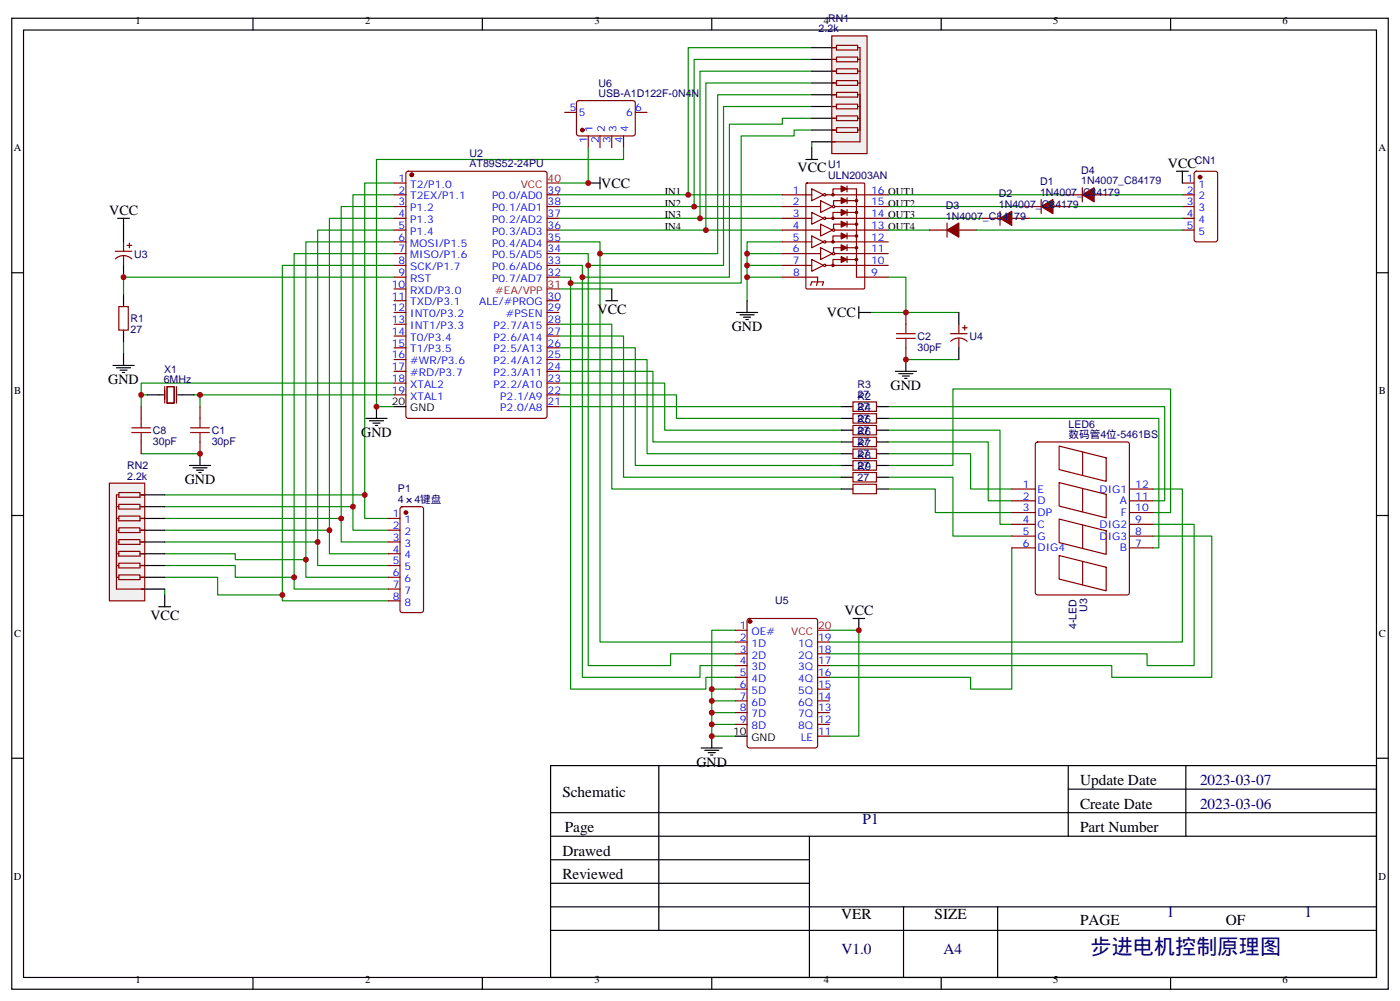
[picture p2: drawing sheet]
<svg xmlns="http://www.w3.org/2000/svg" width="420mm" height="300mm" viewBox="0 0 420 300" stroke-linecap="round" stroke-linejoin="round" font-family="sans-serif">
<g fill="none" stroke="#000" stroke-width=".35">
<path d="M3.5 5.5h412.8v291h-412.8zM7.1 9h405.6v284h-405.6zM75.8 5.5v3.5M144.6 5.5v3.5M213.4 5.5v3.5M282.2 5.5v3.5M351 5.5v3.5M176.4 54.9h3.5M179.9 53.1v3.5M3.5 81.8h3.6M412.7 81.8h3.6M109.7 125.4h6.4"/>
<path d="M110.8 126.1h4.2M111.8 126.8h2.1M112.5 127.5h.7M112.9 121.9v3.5M118.2 121.9h3.5M3.5 154.5h3.6M412.7 154.5h3.6M3.5 227.3h3.6M165.1 229.5h247.6v63.5h-247.6zM197.6 229.5v49.4M320.3 229.5v21.1M320.3 236.5h92.4"/>
<path d="M355.6 229.5v21.1M412.7 227.3h3.6M165.1 257.7h77.6M165.1 250.6h247.6M165.1 243.6h247.6M242.7 250.6v42.4M165.1 278.9h247.6M165.1 271.8h247.6M165.1 264.8h77.6M270.9 271.8v21.2M299.2 271.8v21.2M75.8 293v3.5"/>
<path d="M144.6 293v3.5M213.4 293v3.5M282.2 293v3.5M351 293v3.5"/>
</g>
<g fill="none" stroke="#008700" stroke-width=".35">
<path d="M243.4 14.3h-37v44.1h-38.8M243.4 17.8h-35.3v44.1h-40.5M243.4 21.3h-33.5v44.1h-42.3M243.4 24.9h-31.7v44.1h-44.1M243.4 28.4h-28.2v47.6h-35.3v116.4h40.6M243.4 31.9h-26.4v47.7h-40.6v119.9h24.7v-3.5h19.4M243.4 35.5h-8.8v1.7h-15.9v45.9h-44.1v-3.5h-7M243.4 39h-5.3v1.7h-15.9v44.1h-51.1v-1.7h-3.5M118.2 54.9h-8.8v93.4M118.2 58.4h-12.4v93.5M176.4 44.3v10.6h-8.8M187 44.3v3.5h-74.1v74.1h5.3"/>
<path d="M206.4 58.4h28.2M243.4 42.5v1.8M266.3 58.4h53M118.2 61.9h-15.9v93.5M118.2 65.4h-19.4v100.6h17.6M118.2 69h-23v93.5M118.2 72.5h-26.5v95.2h-21.1v-1.7h-21.2M118.2 76h-30v97h-17.6v-3.5h-21.2M118.2 79.6h-33.5v98.7h-19.4v-5.3h-15.9M167.6 72.5h12.3v3.5M167.6 76h8.8v3.6M208.1 61.9h26.5"/>
<path d="M209.9 65.4h24.7M211.7 69h22.9M224 76h10.6M224 79.6h10.6M234.6 72.5h-10.6v10.6M266.3 61.9h40.6M266.3 65.4h28.3M266.3 69h12.4M118.2 83.1h-81.2v5.3M167.6 97.2h15.8v49.4h68.8M167.6 86.6h15.8M171.1 84.8v121.8h40.6v-3.6h8.8"/>
<path d="M174.6 83.1v119.9h35.3v-3.5h10.6M234.6 83.1h-10.6v7M266.3 83.1h5.3v10.6h-10.5M271.6 93.7h15.9M37 102.5v3.5M42.3 118.4h1.8M58.2 118.4h1.8v3.5M60 118.4h58.2M118.2 114.8h-75.9v7.1M167.6 118.4h35.2v7h49.4M167.6 114.8h31.7v14.1h52.9M167.6 111.3h28.2v21.2h56.4"/>
<path d="M167.6 107.8h26.4v28.2h58.2M167.6 104.2h22.9v35.3h61.7M167.6 100.7h19.4v42.4h65.2M271.6 107.8h15.9M42.3 136h17.7M167.6 121.9h84.6M266.3 121.9h82.9v28.2h-3.5M266.3 125.4h81.2v38.8h-1.8M266.3 128.9h33.6v28.3h3.5M266.3 132.5h30v17.6h7.1M266.3 136h24.7v10.6h12.4M266.3 139.5h19.5v-22.9h65.2v37h-5.3"/>
<path d="M49.4 148.3h60v7.1h7M49.4 151.9h56.4v7h10.6M49.4 155.4h52.9v7.1h14.1M49.4 158.9h49.4M266.3 143.1h19.5v17.6h17.6M266.3 146.6h14.2v7h22.9M345.7 146.6h8.8v45.8h-105.8M345.7 157.2h12.4v42.3h-14.1v-3.5h-95.3M49.4 162.5h45.8v7h21.2M49.4 176.6v1.7M84.7 178.3v1.8h31.7M88.2 173v3.6h28.2"/>
<path d="M91.7 167.7v5.3h24.7M303.4 164.2v42.4h-12.4v-3.6h-42.3M345.7 160.7h17.7v42.3h-30v-3.5h-84.7M220.5 188.9h-7.1v31.8h7.1M248.7 188.9h8.8v31.8h-8.8M213.4 206.6h7.1M213.4 210.1h7.1M213.4 213.6h7.1M213.4 217.1h7.1"/>
</g>
<g fill="none" stroke="#870000" stroke-width=".35">
<path d="M169.3 33.7h3.6M173.1 30.4l.5-.2h16.5l.4 .7-.1 9.4-.6 .4h-16.5l-.4-.7v-9.1zM190.5 33.7h3.5M118.2 54.9h3.5M118.2 58.4h3.5M121.9 51.5l.5-.2h40.9l.7 .5v72.9l-.4 .7h-41.2l-.6-.4-.1-73zM164 58.4h3.6M176.4 40.7v3.6M179.9 40.7v3.6M183.4 40.7v3.6M187 40.7v3.6M118.2 61.9h3.5"/>
<path d="M118.2 65.4h3.5M118.2 69h3.5M118.2 72.5h3.5M118.2 76h3.5M118.2 79.6h3.5M164 61.9h3.6M164 65.4h3.6M164 69h3.6M164 72.5h3.6M164 76h3.6M164 79.6h3.6M118.2 83.1h3.5"/>
<path d="M118.2 86.6h3.5M118.2 90.1h3.5M118.2 93.7h3.5M118.2 97.2h3.5M164 83.1h3.6M164 90.1h3.6M164 93.7h3.6M164 97.2h3.6M118.2 100.7h3.5M118.2 104.2h3.5M118.2 107.8h3.5M118.2 111.3h3.5"/>
<path d="M118.2 114.8h3.5M118.2 118.4h3.5M164 100.7h3.6M164 104.2h3.6M164 107.8h3.6M164 111.3h3.6M164 114.8h3.6M164 118.4h3.6M164 121.9h3.6M310.7 132.7l.4-.2h26.9l.6 .4 .1 44.7-.5 .7h-27.1l-.6-.4-.1-44.7zM317.6 133.7l14.1 3.5v7.1l-14.1-3.5zM324.6 135.5v7"/>
<path d="M303.4 146.6h7M303.4 150.1h7M303.4 153.6h7M303.4 157.2h7M317.6 144.6l14.1 3.6v7l-14.1-3.5zM317.6 155.6l14.1 3.5v7.1l-14.1-3.6zM324.6 146.4v7.1M324.6 157.3v7.1M338.7 146.6h7M338.7 150.1h7M338.7 153.6h7M338.7 157.2h7"/>
<path d="M303.4 160.7h7M303.4 164.2h7M317.6 166.5l14.1 3.5v7.1l-14.1-3.5zM324.6 168.3v7M338.7 160.7h7M338.7 164.2h7"/>
</g>
<g fill="#870000" stroke="#870000" stroke-width=".35">
<circle cx="174.6" cy="39" r=".53"/>
<circle cx="123.5" cy="52.4" r=".53"/>
</g>
<path d="M164 54.9h3.6M164 86.6h3.6" fill="none" stroke="#f00" stroke-width=".35"/>
<path d="M249.4 10.8h10.6v35.2h-10.6z" fill="#f0f0f0" stroke="#870000" stroke-width=".35"/>
<path d="M243.4 17.8h7.1M243.4 14.3h7.1M243.4 39h7.1M243.4 35.5h7.1M243.4 31.9h7.1M243.4 28.4h7.1M243.4 24.9h7.1M243.4 21.3h7.1M243.4 42.5h7.1" fill="none" stroke="#000" stroke-width=".35"/>
<g fill="none" stroke="#870000" stroke-width=".35">
<path d="M249.4 17.8h1.4M249.4 14.3h1.4M250.8 17.1h6.4v1.4h-6.4zM250.8 13.6h6.4v1.4h-6.4zM257.2 14.3h.7v28.2h-8.5M257.2 17.8h.7M249.4 39h1.4M249.4 35.5h1.4M249.4 31.9h1.4M249.4 28.4h1.4M249.4 24.9h1.4M249.4 21.3h1.4"/>
<path d="M250.8 38.3h6.4v1.4h-6.4zM250.8 34.7h6.4v1.5h-6.4zM250.8 31.2h6.4v1.4h-6.4zM250.8 27.7h6.4v1.4h-6.4zM250.8 24.2h6.4v1.4h-6.4zM250.8 20.6h6.4v1.4h-6.4zM257.2 39h.7M257.2 35.5h.7M257.2 31.9h.7M257.2 28.4h.7M257.2 24.9h.7M257.2 21.3h.7"/>
</g>
<path d="M32.8 144.8h10.6v35.3h-10.6z" fill="#f0f0f0" stroke="#870000" stroke-width=".35"/>
<g fill="none" stroke="#000" stroke-width=".35">
<path d="M241.7 47.8h3.5M243.4 44.3v3.5M352.8 51.3h3.5M354.5 51.3v3.6M35.3 65.4h3.5M37 65.4v7.1M37 79.6v3.5M37 88.4v3.5M37 99v3.5M181.7 90.1h3.5M183.4 86.6v3.5M220.8 93.7h6.4"/>
<path d="M221.9 94.4h4.2M223 95.1h2.1M223.7 95.8h.7M224 90.1v3.6M257.5 93.7h3.6M257.5 91.9v3.5M287.5 93.7v3.5M33.9 109.5h6.3M34.9 110.2h4.3M36 110.9h2.1M36.7 111.7h.7M37 106v3.5"/>
<path d="M44.1 118.4h4.9M53.3 118.4h4.9M268.5 111.3h6.3M269.5 112h4.3M270.6 112.7h2.1M271.3 113.4h.7M271.6 107.8v3.5M287.5 104.2v3.6M56.8 139.5h6.3M60 136v3.5M252.2 139.5h3.6M252.2 121.9h3.6"/>
<path d="M252.2 125.4h3.6M252.2 128.9h3.6M252.2 132.5h3.6M252.2 136h3.6M262.8 139.5h3.5M262.8 121.9h3.5M262.8 125.4h3.5M262.8 128.9h3.5M262.8 132.5h3.5M262.8 136h3.5M42.3 158.9h7.1M42.3 155.4h7.1"/>
<path d="M42.3 151.9h7.1M42.3 148.3h7.1M57.9 140.2h4.2M58.9 140.9h2.1M59.6 141.6h.7M252.2 143.1h3.6M252.2 146.6h3.6M262.8 143.1h3.5M262.8 146.6h3.5M42.3 176.6h7.1M42.3 173h7.1M42.3 169.5h7.1"/>
<path d="M42.3 166h7.1M42.3 162.5h7.1M49.4 178.3v3.6M47.6 181.9h3.6M255.8 185.4h3.5M257.5 185.4v3.5M210.3 224.2h6.3M211.3 224.9h4.2M212.4 225.6h2.1M213.1 226.3h.7M213.4 220.7v3.5M220.5 220.7h3.5"/>
</g>
<g fill="none" stroke="#870000" stroke-width=".35">
<path d="M234.6 58.4h8.8M241.7 55l.3-.1h16.9l.3 .1 .1 31.3-.2 .3h-17.1l-.3-.2zM243.4 56.6l3.5 1.8-3.5 1.7zM247.6 58.4h18.7M252.2 56.6h-2.4v1.8M254 56.6h2.8v26.5h9.5M254 55.7v1.8M254 59.3v1.7M312.2 59.8v4.2M319.3 58.4h5.3M324.6 56.3v4.2M328.1 58.4h5.3"/>
<path d="M354.5 58.4h3.6M354.5 54.9h3.6M358.3 51.5l.5-.2h5.6l.7 .5v20l-.4 .6-5.9 .1-.7-.5v-20zM34.6 75.3h4.9M34.6 77.6a3.5 3.5 0 0 1 4.9 0M37 72.5v2.8M37 76.7v2.9M38.1 73.6h1.4M38.8 72.8v1.5M234.6 61.9h11.5M234.6 65.4h8.8M234.6 69h7.1"/>
<path d="M234.6 72.5h8.8M234.6 76h11.5M234.6 79.6h8.8M241.8 69h4.3M243.4 77.8l3.5 1.8-3.5 1.7zM243.4 70.7l3.5 1.8-3.5 1.8zM243.4 63.7l3.5 1.7-3.5 1.8zM246.1 74.3l3.5 1.7-3.5 1.8zM246.1 67.2l3.5 1.8-3.5 1.7zM246.1 60.1l3.5 1.8-3.5 1.8zM247.6 65.4h18.7M247.6 72.5h18.7"/>
<path d="M247.6 79.6h18.7M252.2 77.8h-2.4v1.8M252.2 70.7h-2.4v1.8M252.2 63.7h-2.4v1.7M252.2 74.3h-2.3v1.4M252.4 67.2h-2.5v1.4M252.4 60.1h-2.5v1.5M254 62.8v1.8M254 66.3v1.8M254 69.8v1.8M254 73.4v1.7M254 76.9v1.8"/>
<path d="M254 74.3h2.8M254 70.7h2.8M254 67.2h2.8M254 63.7h2.8M254 60.1h2.8M254 77.8h2.8M266.3 76h-16a.35 .35 0 0 0-.5-.3 .35 .35 0 0 0-.1 .6 .35 .35 0 0 0 .6-.2M266.3 69h-16a.35 .35 0 0 0-.5-.4 .35 .35 0 0 0-.1 .6 .35 .35 0 0 0 .6-.1M266.3 61.9h-16a.35 .35 0 0 0-.5-.3 .35 .35 0 0 0-.1 .6 .35 .35 0 0 0 .6-.2M278.7 69h5.3M284 66.9v4.2M287.5 69h5.3"/>
<path d="M294.6 65.4h5.3M299.9 63.3v4.3M303.4 65.4h5.3M306.9 61.9h5.3M315.7 61.9h5.3M354.5 61.9h3.6M354.5 65.4h3.6M354.5 69h3.6M35.6 91.9h2.9v7.1h-2.9zM234.6 83.1h10.6v1.4l-.4 1M243.1 85.5l.3-1h3.5l-.3 1M271.6 93.7v3.5"/>
<path d="M287.5 97.2v2.8M288.6 98.2h1.4M289.3 97.5v1.5M49.4 115.9v4.9M50.1 115.9h2.1v4.9h-2.1zM52.9 115.9v4.9M271.6 104.2v3.6M285 100h5M285.1 102.3a3.5 3.5 0 0 1 4.9 0M287.5 101.4v2.8M42.3 121.9v3.5M42.3 132.5v3.5"/>
<path d="M60 121.9v3.5M60 132.5v3.5M255.8 120.5h7v2.8h-7zM255.8 124h7v2.8h-7zM255.8 127.5h7v2.9h-7zM255.8 131.1h7v2.8h-7zM255.8 134.6h7v2.8h-7zM255.8 138.1h7v2.8h-7zM34.9 158.9h.7M34.9 155.4h.7M34.9 151.9h.7M35.6 158.2h6.4v1.4h-6.4z"/>
<path d="M35.6 154.7h6.4v1.4h-6.4zM35.6 151.2h6.4v1.4h-6.4zM35.6 147.6h6.4v1.4h-6.4zM35.6 148.3h-.7v28.3h8.5M42 158.9h1.4M42 155.4h1.4M42 151.9h1.4M42 148.3h1.4M116.4 158.9h3.5M116.4 155.4h3.5M120.2 152.1l.4-.2h5.7l.5 .2 .2 .5v30.3l-.2 .5-.5 .2h-5.7l-.4-.2-.3-.5v-30.3zM255.8 141.6h7v2.9h-7z"/>
<path d="M255.8 145.2h7v2.8h-7zM34.9 173h.7M34.9 169.5h.7M34.9 166h.7M34.9 162.5h.7M35.6 172.3h6.4v1.4h-6.4zM35.6 168.8h6.4v1.4h-6.4zM35.6 165.3h6.4v1.4h-6.4zM35.6 161.7h6.4v1.5h-6.4zM42 173h1.4M42 169.5h1.4M42 166h1.4"/>
<path d="M42 162.5h1.4M116.4 173h3.5M116.4 169.5h3.5M116.4 166h3.5M116.4 162.5h3.5M116.4 176.6h3.5M116.4 180.1h3.5M220.5 188.9h3.5M220.5 192.4h3.5M220.5 196h3.5M220.5 199.5h3.5M224.2 185.6l.5-.2h19.8l.6 .4 .1 37.7-.5 .6-20 .1-.6-.5-.1-37.6z"/>
<path d="M245.2 192.4h3.5M245.2 196h3.5M245.2 199.5h3.5M220.5 203h3.5M220.5 206.6h3.5M220.5 210.1h3.5M220.5 213.6h3.5M220.5 217.1h3.5M245.2 203h3.5M245.2 206.6h3.5M245.2 210.1h3.5M245.2 213.6h3.5"/>
<path d="M245.2 217.1h3.5M245.2 220.7h3.5"/>
<circle cx="247.3" cy="58.4" r=".35"/>
<circle cx="247.3" cy="65.4" r=".35"/>
<circle cx="247.3" cy="79.6" r=".35"/>
<circle cx="247.3" cy="72.5" r=".35"/>
</g>
<g fill="#870000" stroke="#870000" stroke-width=".35">
<path d="M252.2 76.9l1.8 .9-1.8 .9z"/>
<path d="M252.2 73.4l1.8 .9-1.8 .8z"/>
<path d="M252.2 69.8l1.8 .9-1.8 .9z"/>
<path d="M252.2 66.3l1.8 .9-1.8 .9z"/>
<path d="M252.2 62.8l1.8 .9-1.8 .9z"/>
<path d="M252.2 59.3l1.8 .8-1.8 .9z"/>
<path d="M252.2 55.7l1.8 .9-1.8 .9z"/>
<path d="M324.6 58.4l3.5-2.1v4.2z"/>
<path d="M312.2 61.9l3.5-2.1v4.2z"/>
<path d="M299.9 65.4l3.5-2.1v4.3z"/>
<path d="M284 69l3.5-2.1v4.2z"/>
<circle cx="121.7" cy="153.6" r=".53"/>
<circle cx="256.8" cy="60.1" r=".35"/>
<circle cx="256.8" cy="63.7" r=".35"/>
<circle cx="256.8" cy="67.2" r=".35"/>
<circle cx="256.8" cy="70.7" r=".35"/>
<circle cx="256.8" cy="74.3" r=".35"/>
<circle cx="256.8" cy="77.8" r=".35"/>
<circle cx="249.8" cy="58.4" r=".35"/>
<circle cx="249.8" cy="65.4" r=".35"/>
<circle cx="249.8" cy="72.5" r=".35"/>
<circle cx="249.8" cy="79.6" r=".35"/>
<circle cx="224.9" cy="186.3" r=".53"/>
<circle cx="359.8" cy="53.1" r=".53"/>
</g>
<path d="M245.2 188.9h3.5" fill="none" stroke="#f00" stroke-width=".35"/>
<path d="M271.6 97.2v2.8M268.8 101.4h5.7M268.8 100h5.7M271.6 101.4v2.8M39.5 128.2h5.7M39.5 129.6h5.7M42.3 125.4v2.8M42.3 129.6v2.9M57.1 128.2h5.7M57.1 129.6h5.7M60 125.4v2.8M60 129.6v2.9" fill="none" stroke="#a10000" stroke-width=".35"/>
<path d="M333.4 58.4h21.1M292.8 69h61.7M308.7 65.4h45.8M321 61.9h33.5" fill="none" stroke="#008700" stroke-width=".35"/>
<g fill="#c00">
<circle cx="271.6" cy="93.7" r=".88"/>
<circle cx="42.3" cy="118.4" r=".88"/>
<circle cx="60" cy="118.4" r=".88"/>
<circle cx="109.4" cy="148.3" r=".88"/>
<circle cx="105.8" cy="151.9" r=".88"/>
<circle cx="102.3" cy="155.4" r=".88"/>
<circle cx="98.8" cy="158.9" r=".88"/>
<circle cx="95.3" cy="162.5" r=".88"/>
<circle cx="91.7" cy="167.7" r=".88"/>
<circle cx="88.2" cy="173" r=".88"/>
<circle cx="84.7" cy="178.3" r=".88"/>
<circle cx="206.4" cy="58.4" r=".88"/>
<circle cx="208.1" cy="61.9" r=".88"/>
<circle cx="209.9" cy="65.4" r=".88"/>
<circle cx="211.7" cy="69" r=".88"/>
<circle cx="179.9" cy="76" r=".88"/>
<circle cx="176.4" cy="79.6" r=".88"/>
<circle cx="174.6" cy="83.1" r=".88"/>
<circle cx="171.1" cy="84.8" r=".88"/>
<circle cx="176.4" cy="54.9" r=".88"/>
<circle cx="112.9" cy="121.9" r=".88"/>
<circle cx="224" cy="83.1" r=".88"/>
<circle cx="224" cy="76" r=".88"/>
<circle cx="224" cy="79.6" r=".88"/>
<circle cx="213.4" cy="206.6" r=".88"/>
<circle cx="213.4" cy="210.1" r=".88"/>
<circle cx="213.4" cy="213.6" r=".88"/>
<circle cx="213.4" cy="217.1" r=".88"/>
<circle cx="257.5" cy="188.9" r=".88"/>
<circle cx="213.4" cy="220.7" r=".88"/>
<circle cx="37" cy="83.1" r=".88"/>
<circle cx="60" cy="136" r=".88"/>
<circle cx="271.6" cy="107.8" r=".88"/>
</g>
<text font-size="6.3" fill="#000080" x="327" y="285.9">步进电机控制原理图</text>
<g font-size="4.6">
<text x="168.6" y="238.8">Schematic</text>
<text x="323.8" y="235.3">Update Date</text>
<text x="323.8" y="242.4">Create Date</text>
<text x="169.3" y="249.4">Page</text>
<text x="323.8" y="249.4">Part Number</text>
<text x="168.6" y="256.5">Drawed</text>
<text x="168.6" y="263.5">Reviewed</text>
<text x="252.3" y="275.3">VER</text>
<text x="280.2" y="275.3">SIZE</text>
<text x="323.8" y="277.3">PAGE</text>
<text x="367.6" y="277.3">OF</text>
</g>
<g font-size="4.6" fill="#000080">
<text x="359.8" y="235.3">2023-03-07</text>
<text x="359.8" y="242.4">2023-03-06</text>
<text x="258.6" y="247.1">P1</text>
<text x="349.9" y="275">1</text>
<text x="391.1" y="275">1</text>
<text x="252.3" y="285.9">V1.0</text>
<text x="283" y="285.9">A4</text>
</g>
<g font-size="4.2">
<text x="239.1" y="51.7">VCC</text>
<text x="350.2" y="50.2">VCC</text>
<text x="180.3" y="56.3">VCC</text>
<text x="32.8" y="64.4">VCC</text>
<text x="179.2" y="94">VCC</text>
<text x="248" y="95.1">VCC</text>
<text x="219.4" y="99.3">GND</text>
<text x="32.5" y="115.2">GND</text>
<text x="267.1" y="116.9">GND</text>
<text x="108.3" y="131.1">GND</text>
<text x="55.4" y="145.2">GND</text>
<text x="45.1" y="185.7">VCC</text>
<text x="253.2" y="184.4">VCC</text>
<text x="208.8" y="229.8">GND</text>
</g>
<g font-size="3.2">
<text x="40.7" y="7.2">1</text>
<text x="109.4" y="7.2">2</text>
<text x="178.2" y="7.2">3</text>
<text x="247" y="7.2">4RN1</text>
<text x="315.8" y="7.2">5</text>
<text x="384.6" y="7.2">6</text>
<text x="4.1" y="45.4">A</text>
<text x="413.4" y="45.4">A</text>
<text x="199.3" y="58.4">IN1</text>
<text x="199.3" y="61.9">IN2</text>
<text x="199.3" y="65.4">IN3</text>
<text x="199.3" y="69">IN4</text>
<text x="4.2" y="118.1">B</text>
<text x="413.5" y="118.1">B</text>
<text x="117.5" y="121.5">20</text>
<text x="123" y="123.3">GND</text>
<text x="4.2" y="190.9">C</text>
<text x="413.5" y="190.9">C</text>
<text x="219.8" y="220.3">10</text>
<text x="225.3" y="222.1">GND</text>
<text x="4.1" y="263.7">D</text>
<text x="413.4" y="263.7">D</text>
<text x="40.7" y="294.7">1</text>
<text x="109.4" y="294.7">2</text>
<text x="178.2" y="294.7">3</text>
<text x="247" y="294.7">4</text>
<text x="315.8" y="294.7">5</text>
<text x="384.6" y="294.7">6</text>
</g>
<g font-size="3.2" fill="#000080">
<text x="245.5" y="9.7">2.2k</text>
<text x="179.5" y="29.1">USB-A1D122F-0N4N</text>
<text x="179.5" y="26.1">U6</text>
<text x="140.8" y="46.9">U2</text>
<text x="140.8" y="50.1">AT89S52-24PU</text>
<text x="248.3" y="53.6">ULN2003AN</text>
<text x="248.3" y="50.4">U1</text>
<text x="324.2" y="52.1">D4</text>
<text x="358.3" y="49.1">CN1</text>
<text x="299.5" y="59.1">D2</text>
<text x="311.9" y="58.7">1N4007_C84179</text>
<text x="311.9" y="55.6">D1</text>
<text x="324.2" y="55.2">1N4007_C84179</text>
<text x="283.6" y="65.8">1N4007_C84179</text>
<text x="283.6" y="62.7">D3</text>
<text x="299.5" y="62.3">1N4007_C84179</text>
<text x="40.2" y="77.2">U3</text>
<text x="39.2" y="99.7">27</text>
<text x="39.2" y="96.6">R1</text>
<text x="275.2" y="101.9">C2</text>
<text x="290.7" y="101.9">U4</text>
<text x="275.2" y="105.1">30pF</text>
<text x="49.2" y="111.7">X1</text>
<text x="49.1" y="114.8">6MHz</text>
<text x="257.2" y="119.4">27</text>
<text x="257.2" y="116.3">R3</text>
<text x="257.2" y="119.8">R2</text>
<text x="257.2" y="122.9">27</text>
<text x="257.2" y="123.3">R4</text>
<text x="45.9" y="130.1">C8</text>
<text x="63.5" y="130.1">C1</text>
<text x="257.2" y="126.5">27</text>
<text x="257.2" y="130">27</text>
<text x="257.2" y="126.9">R5</text>
<text x="257.2" y="130.4">R6</text>
<text x="320.4" y="131.4">数码管4位-5461BS</text>
<text x="320.4" y="128.4">LED6</text>
<text x="45.9" y="133.3">30pF</text>
<text x="63.5" y="133.3">30pF</text>
<text x="257.2" y="133.5">27</text>
<text x="257.2" y="137.1">27</text>
<text x="257.2" y="133.9">R7</text>
<text x="257.2" y="137.4">R8</text>
<text x="38.2" y="143.8">2.2k</text>
<text x="38.2" y="140.6">RN2</text>
<text x="257.2" y="140.6">27</text>
<text x="257.2" y="141">R9</text>
<text x="119.3" y="147.5">P1</text>
<text x="257.2" y="144.1">27</text>
<text x="119.3" y="150.6">4</text>
<text x="124.3" y="150.6">4键盘</text>
<text x="232.5" y="181.2">U5</text>
<text x="325.9" y="183.4" transform="rotate(-90 325.9 183.4)">U3</text>
<text x="322.8" y="188.5" transform="rotate(-90 322.8 188.5)">4-LED</text>
</g>
<g font-size="3.2" fill="#00f">
<text x="170.8" y="33.3">5</text>
<text x="173.6" y="34.7">5</text>
<text x="187.8" y="34.7">6</text>
<text x="190.5" y="33.3">6</text>
<text x="177.8" y="39.4" transform="rotate(-90 177.8 39.4)">1</text>
<text x="181.3" y="39.4" transform="rotate(-90 181.3 39.4)">2</text>
<text x="184.9" y="39.4" transform="rotate(-90 184.9 39.4)">3</text>
<text x="188.4" y="39.4" transform="rotate(-90 188.4 39.4)">4</text>
<text x="176" y="42.9" transform="rotate(-90 176 42.9)">1</text>
<text x="179.6" y="42.9" transform="rotate(-90 179.6 42.9)">2</text>
<text x="183.1" y="42.9" transform="rotate(-90 183.1 42.9)">3</text>
<text x="186.6" y="42.9" transform="rotate(-90 186.6 42.9)">4</text>
<text x="119.5" y="54.5">1</text>
<text x="119.5" y="58">2</text>
<text x="123" y="56.3">T2/P1.0</text>
<text x="123" y="59.8">T2EX/P1.1</text>
<text x="147.6" y="59.8">P0.0/AD0</text>
<text x="164.2" y="58">39</text>
<text x="237.7" y="58">1</text>
<text x="261.2" y="58">16 OUT1</text>
<text x="355.9" y="54.5">1</text>
<text x="355.9" y="58">2</text>
<text x="359.4" y="56.3">1</text>
<text x="359.4" y="59.8">2</text>
<text x="119.5" y="61.6">3</text>
<text x="119.5" y="65.1">4</text>
<text x="123" y="63.3">P1.2</text>
<text x="147.6" y="63.3">P0.1/AD1</text>
<text x="164.2" y="65.1">37</text>
<text x="164.2" y="61.6">38</text>
<text x="237.7" y="61.6">2</text>
<text x="237.7" y="65.1">3</text>
<text x="261.2" y="65.1">14OUT3</text>
<text x="261.2" y="61.6">15OUT2</text>
<text x="355.9" y="61.6">3</text>
<text x="355.9" y="65.1">4</text>
<text x="359.4" y="63.3">3</text>
<text x="119.5" y="68.6">5</text>
<text x="123" y="66.9">P1.3</text>
<text x="123" y="70.4">P1.4</text>
<text x="147.6" y="70.4">P0.3/AD3</text>
<text x="147.6" y="66.9">P0.2/AD2</text>
<text x="164.2" y="68.6">36</text>
<text x="237.7" y="68.6">4</text>
<text x="261.2" y="68.6">13OUT4</text>
<text x="355.9" y="68.6">5</text>
<text x="359.4" y="66.9">4</text>
<text x="359.4" y="70.4">5</text>
<text x="119.5" y="72.1">6</text>
<text x="119.5" y="75.7">7</text>
<text x="123" y="73.9">MOSI/P1.5</text>
<text x="123" y="77.4">MISO/P1.6</text>
<text x="147.6" y="77.4">P0.5/AD5</text>
<text x="147.6" y="73.9">P0.4/AD4</text>
<text x="164.2" y="75.7">34</text>
<text x="164.2" y="72.1">35</text>
<text x="237.7" y="72.1">5</text>
<text x="237.7" y="75.7">6</text>
<text x="261.2" y="75.7">11</text>
<text x="261.2" y="72.1">12</text>
<text x="119.5" y="79.2">8</text>
<text x="119.5" y="82.7">9</text>
<text x="123" y="81">SCK/P1.7</text>
<text x="147.6" y="81">P0.6/AD6</text>
<text x="164.2" y="82.7">32</text>
<text x="164.2" y="79.2">33</text>
<text x="237.7" y="79.2">7</text>
<text x="237.9" y="82.7">8</text>
<text x="261.2" y="82.7">9</text>
<text x="261.2" y="79.2">10</text>
<text x="117.5" y="86.3">10</text>
<text x="117.5" y="89.8">11</text>
<text x="123" y="84.5">RST</text>
<text x="123" y="88">RXD/P3.0</text>
<text x="147.6" y="84.5">P0.7/AD7</text>
<text x="164.2" y="89.8">30</text>
<text x="117.5" y="93.3">12</text>
<text x="123" y="91.5">TXD/P3.1</text>
<text x="123" y="95.1">INT0/P3.2</text>
<text x="143.7" y="91.5">ALE/#PROG</text>
<text x="151.7" y="95.1">#PSEN</text>
<text x="164.2" y="93.3">29</text>
<text x="117.5" y="96.8">13</text>
<text x="117.5" y="100.4">14</text>
<text x="123" y="98.6">INT1/P3.3</text>
<text x="148" y="98.6">P2.7/A15</text>
<text x="164.2" y="100.4">27</text>
<text x="164.2" y="96.8">28</text>
<text x="117.5" y="103.9">15</text>
<text x="117.5" y="107.4">16</text>
<text x="123" y="102.1">T0/P3.4</text>
<text x="123" y="105.7">T1/P3.5</text>
<text x="148" y="105.7">P2.5/A13</text>
<text x="148" y="102.1">P2.6/A14</text>
<text x="164.2" y="107.4">25</text>
<text x="164.2" y="103.9">26</text>
<text x="117.5" y="110.9">17</text>
<text x="123" y="109.2">#WR/P3.6</text>
<text x="123" y="112.7">#RD/P3.7</text>
<text x="148" y="112.7">P2.3/A11</text>
<text x="148" y="109.2">P2.4/A12</text>
<text x="164.2" y="110.9">24</text>
<text x="117.5" y="114.5">18</text>
<text x="117.5" y="118">19</text>
<text x="123" y="116.2">XTAL2</text>
<text x="123" y="119.8">XTAL1</text>
<text x="148" y="116.2">P2.2/A10</text>
<text x="150" y="119.8">P2.1/A9</text>
<text x="164.2" y="118">22</text>
<text x="164.2" y="114.5">23</text>
<text x="150" y="123.3">P2.0/A8</text>
<text x="164.2" y="121.5">21</text>
<text x="306.7" y="146.2">1</text>
<text x="306.7" y="149.8">2</text>
<text x="311.1" y="147.6">E</text>
<text x="329.7" y="147.6">DIG1</text>
<text x="340.4" y="149.8">11</text>
<text x="340.4" y="146.2">12</text>
<text x="117.8" y="155">1</text>
<text x="306.7" y="153.3">3</text>
<text x="311.1" y="151.2">D</text>
<text x="311.1" y="154.7">DP</text>
<text x="335.8" y="151.2">A</text>
<text x="336.1" y="154.7">F</text>
<text x="340.4" y="153.3">10</text>
<text x="117.8" y="158.6">2</text>
<text x="121.2" y="156.8">1</text>
<text x="121.2" y="160.3">2</text>
<text x="306.7" y="156.8">4</text>
<text x="306.7" y="160.3">5</text>
<text x="311.1" y="158.2">C</text>
<text x="311.1" y="161.7">G</text>
<text x="329.7" y="161.7">DIG3</text>
<text x="329.7" y="158.2">DIG2</text>
<text x="340.4" y="160.3">8</text>
<text x="340.4" y="156.8">9</text>
<text x="117.8" y="162.1">3</text>
<text x="117.8" y="165.6">4</text>
<text x="121.2" y="163.9">3</text>
<text x="121.2" y="167.4">4</text>
<text x="306.7" y="163.9">6</text>
<text x="311.1" y="165.3">DIG4</text>
<text x="335.8" y="165.3">B</text>
<text x="340.4" y="163.9">7</text>
<text x="117.8" y="169.2">5</text>
<text x="117.8" y="172.7">6</text>
<text x="121.2" y="170.9">5</text>
<text x="117.8" y="176.2">7</text>
<text x="117.8" y="179.7">8</text>
<text x="121.2" y="174.4">6</text>
<text x="121.2" y="178">7</text>
<text x="121.2" y="181.5">8</text>
<text x="221.8" y="188.6">1</text>
<text x="225.3" y="190.3">OE#</text>
<text x="221.8" y="192.1">2</text>
<text x="221.8" y="195.6">3</text>
<text x="225.3" y="193.9">1D</text>
<text x="225.3" y="197.4">2D</text>
<text x="239.4" y="197.4">2Q</text>
<text x="239.4" y="193.9">1Q</text>
<text x="245.4" y="195.6">18</text>
<text x="245.4" y="192.1">19</text>
<text x="221.8" y="199.1">4</text>
<text x="221.8" y="202.7">5</text>
<text x="225.3" y="200.9">3D</text>
<text x="239.4" y="200.9">3Q</text>
<text x="245.4" y="202.7">16</text>
<text x="245.4" y="199.1">17</text>
<text x="221.8" y="206.2">6</text>
<text x="221.8" y="209.7">7</text>
<text x="225.3" y="204.4">4D</text>
<text x="225.3" y="208">5D</text>
<text x="239.4" y="208">5Q</text>
<text x="239.4" y="204.4">4Q</text>
<text x="245.4" y="209.7">14</text>
<text x="245.4" y="206.2">15</text>
<text x="221.8" y="213.3">8</text>
<text x="225.3" y="211.5">6D</text>
<text x="225.3" y="215">7D</text>
<text x="239.4" y="215">7Q</text>
<text x="239.4" y="211.5">6Q</text>
<text x="245.4" y="213.3">13</text>
<text x="221.8" y="216.8">9</text>
<text x="225.3" y="218.5">8D</text>
<text x="239.4" y="218.5">8Q</text>
<text x="245.4" y="220.3">11</text>
<text x="245.4" y="216.8">12</text>
<text x="240.1" y="222.1">LE</text>
</g>
<g font-size="3.2" fill="#f00">
<text x="156.1" y="56.3">VCC</text>
<text x="164.2" y="54.5">40</text>
<text x="148.5" y="88">#EA/VPP</text>
<text x="164.2" y="86.3">31</text>
<text x="237.3" y="190.3">VCC</text>
<text x="245.4" y="188.6">20</text>
</g>
</svg>
